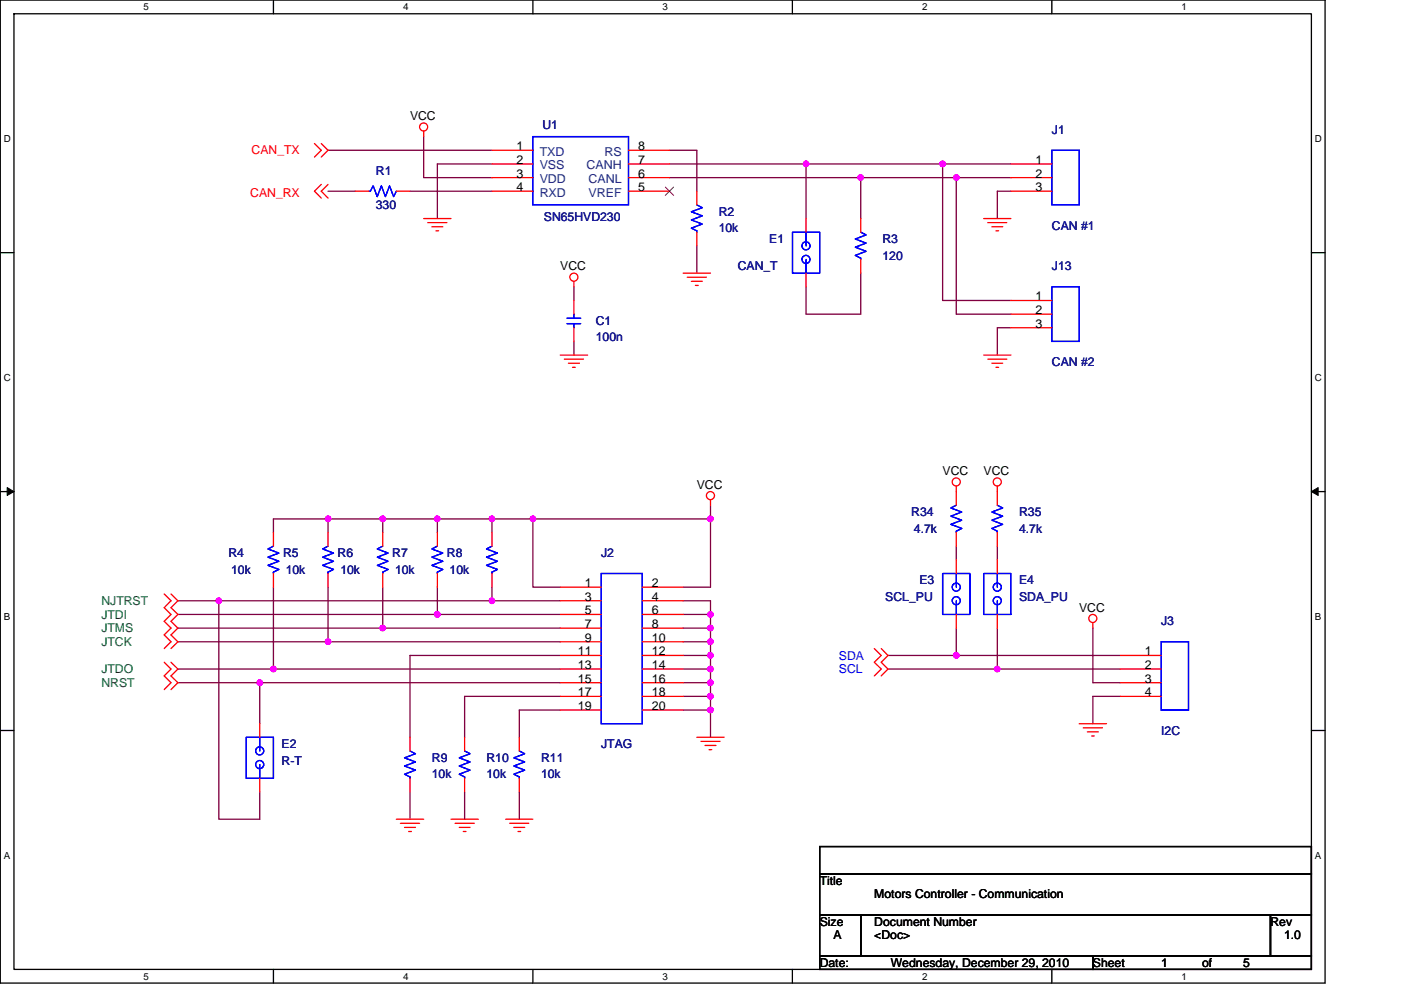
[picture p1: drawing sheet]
<svg xmlns="http://www.w3.org/2000/svg" width="297mm" height="210mm" viewBox="0 0 297 210" stroke-linecap="round" stroke-linejoin="round" font-family="sans-serif">
<path d="M.1 0h280.8v208.5h-280.8zM3 2.9h275v202.7h-275z" fill="none" stroke="#000" stroke-width=".28"/>
<g fill="#fff">
<path d="M30.5 .3h1.1v2.3h-1.1z"/>
<path d="M30.5 205.9h1.1v2.3h-1.1z"/>
</g>
<path d="M58 0v2.9M58 205.6v2.9" fill="none" stroke="#000" stroke-width=".28"/>
<g fill="#fff">
<path d="M85.5 .3h1.1v2.3h-1.1z"/>
<path d="M85.5 205.9h1.1v2.3h-1.1z"/>
</g>
<path d="M113 0v2.9M113 205.6v2.9" fill="none" stroke="#000" stroke-width=".28"/>
<g fill="#fff">
<path d="M140.5 .3h1.1v2.3h-1.1z"/>
<path d="M140.5 205.9h1.1v2.3h-1.1z"/>
</g>
<path d="M168 0v2.9M168 205.6v2.9" fill="none" stroke="#000" stroke-width=".28"/>
<g fill="#fff">
<path d="M195.5 .3h1.2v2.3h-1.2z"/>
<path d="M195.5 205.9h1.2v2.3h-1.2z"/>
</g>
<path d="M223 0v2.9M223 205.6v2.9" fill="none" stroke="#000" stroke-width=".28"/>
<g fill="#fff">
<path d="M250.5 .3h1.2v2.3h-1.2z"/>
<path d="M250.5 205.9h1.2v2.3h-1.2z"/>
<path d="M.8 28.3h1.5v2.3h-1.5z"/>
<path d="M278.8 28.3h1.5v2.3h-1.5z"/>
<path d="M.8 78.9h1.5v2.3h-1.5z"/>
<path d="M278.8 78.9h1.5v2.3h-1.5z"/>
</g>
<path d="M.1 53.6h2.9M278 53.6h2.9" fill="none" stroke="#000" stroke-width=".28"/>
<g fill="#fff">
<path d="M.8 129.6h1.4v2.3h-1.4z"/>
<path d="M278.8 129.6h1.4v2.3h-1.4z"/>
</g>
<path d="M.1 104.3h2.9M278 104.3h2.9" fill="none" stroke="#000" stroke-width=".28"/>
<path d="M1.5 103.4l1.5 .9-1.5 .8zM278 104.3l1.5-.9v1.7z" fill="#000" stroke="#000" stroke-width=".21"/>
<g fill="#fff">
<path d="M.8 180.3h1.4v2.3h-1.4z"/>
<path d="M278.8 180.3h1.4v2.3h-1.4z"/>
</g>
<path d="M.1 154.9h2.9M278 154.9h2.9M173.8 179.6h104.2v5.7h-104.2zM173.8 194h8.7v8.7h-8.7zM173.8 185.3h104.2v8.7h-104.2zM182.5 194h86.9v8.7h-86.9zM269.4 194h8.6v8.7h-8.6zM173.8 202.7h57.9v2.9h-57.9zM231.7 202.7h46.3v2.9h-46.3z" fill="none" stroke="#000" stroke-width=".28"/>
<g fill="none" stroke="#800040" stroke-width=".28">
<path d="M69.6 31.9h34.7M89.8 29v8.7h14.5M104.3 34.8h-11.6v11.6M141.9 34.8h29v11.6M141.9 37.7h40.6v8.7M141.9 31.9h5.8v8.7M170.9 34.8h29M182.5 37.7h20.3M199.9 34.8v28.9h14.4M199.9 34.8h14.4M202.8 37.7v28.9h11.5M202.8 37.7h11.5"/>
<path d="M69.6 40.6h5.8M86.9 40.6h17.4M147.7 52.2v5.7M182.5 57.9v8.7h-11.6v-5.8M214.3 40.6h-2.8v5.8M121.7 60.8v2.9M121.7 72.4v2.9M214.3 69.5h-2.8v5.8M58 112.9v-2.8h11.6v2.8M69.6 110.1h11.5v2.8M81.1 110.1h11.6M92.7 110.1h11.6v2.8"/>
<path d="M92.7 110.1v2.8M104.3 110.1h8.7M113 110.1h37.6M113 110.1v14.4h5.8M150.6 110.1v14.4h-5.8M150.6 107.2v2.9M202.8 115.8v2.9M211.5 115.8v2.9M37.7 136.1h31.9M37.7 133.2h43.4M37.7 130.3h55M37.7 127.4h8.7v46.4h8.7v-5.8"/>
<path d="M46.4 127.4h57.9M58 124.5v17.4M69.6 124.5v11.6M69.6 136.1h49.2M81.1 124.5v8.7M81.1 133.2h37.7M92.7 124.5v5.8M92.7 130.3h26.1M104.3 124.5v2.9M104.3 127.4h14.5M118.8 139h-31.9v17.4M144.8 127.4h5.8v2.9"/>
<path d="M144.8 130.3h5.8M144.8 133.2h5.8M144.8 136.1h5.8M144.8 139h5.8M150.6 130.3v2.9M150.6 133.2v2.9M150.6 136.1v2.9M150.6 139v2.9M188.3 139h14.5M202.8 133.2v5.8M202.8 139h34.7M211.5 133.2v8.7"/>
<path d="M231.7 133.2v11.6h5.8M37.7 141.9h20.3M37.7 144.8h17.4v8.7M55.1 144.8h63.7M58 141.9h60.8M118.8 150.6h-8.7v5.8M118.8 147.7h-20.3v8.7M144.8 141.9h5.8M144.8 144.8h5.8M144.8 147.7h5.8M144.8 150.6h5.8v5.8M150.6 141.9v2.9"/>
<path d="M150.6 144.8v2.9M150.6 147.7v2.9M188.3 141.9h23.2M211.5 141.9h26M237.5 147.7h-5.8v5.8M86.9 168v5.8M98.5 168v5.8M110.1 168v5.8"/>
</g>
<g fill="#f0f" stroke="#f0f" stroke-width=".28">
<circle cx="202.8" cy="139" r=".57"/>
<circle cx="211.4" cy="141.9" r=".57"/>
<circle cx="150.6" cy="130.3" r=".57"/>
<circle cx="150.6" cy="133.2" r=".57"/>
<circle cx="150.6" cy="136.1" r=".57"/>
<circle cx="150.6" cy="139" r=".57"/>
<circle cx="150.6" cy="141.9" r=".57"/>
<circle cx="150.6" cy="144.8" r=".57"/>
<circle cx="150.6" cy="150.6" r=".57"/>
<circle cx="150.6" cy="147.7" r=".57"/>
<circle cx="150.6" cy="110" r=".57"/>
<circle cx="113" cy="110" r=".57"/>
<circle cx="104.3" cy="127.4" r=".57"/>
<circle cx="92.7" cy="130.3" r=".57"/>
<circle cx="81.1" cy="133.2" r=".57"/>
<circle cx="69.6" cy="136.1" r=".57"/>
<circle cx="58" cy="141.9" r=".57"/>
<circle cx="104.3" cy="110" r=".57"/>
<circle cx="92.7" cy="110" r=".57"/>
<circle cx="81.1" cy="110" r=".57"/>
<circle cx="69.6" cy="110" r=".57"/>
<circle cx="46.4" cy="127.4" r=".57"/>
<circle cx="55.1" cy="144.8" r=".57"/>
<circle cx="199.9" cy="34.8" r=".57"/>
<circle cx="202.8" cy="37.7" r=".57"/>
<circle cx="182.5" cy="37.7" r=".57"/>
<circle cx="170.9" cy="34.8" r=".57"/>
</g>
<g fill="none" stroke="#f00" stroke-width=".28">
<path d="M66.7 30.4l1.4 1.5-1.4 1.4M68.1 39.1l-1.4 1.5 1.4 1.4M68.1 30.4l1.5 1.5-1.5 1.4M69.6 39.1l-1.5 1.5 1.5 1.4M89.8 27.8v1.2M104.3 31.9h8.7M104.3 34.8h8.7M104.3 37.7h8.7M133.3 31.9h8.6M133.3 34.8h8.6M133.3 37.7h8.6M214.3 34.8h8.7"/>
<path d="M214.3 37.7h8.7M75.4 40.6h2.8M84 40.6h2.9M89.8 46.4h5.8M90.7 47.2h4.1M91.6 48.1h2.3M92.4 49h.6M104.3 40.6h8.7M121.7 59.7v1.1M133.3 40.6h8.6M144.8 57.9h5.8M145.7 58.8h4.1"/>
<path d="M146.6 59.7h2.3M147.7 40.6v2.9M147.7 49.3v2.9M170.9 46.4v2.9M170.9 57.9v2.9M182.5 46.4v2.9M182.5 55v2.9M208.6 46.4h5.7M209.4 47.2h4.1M210.3 48.1h2.3M211.2 49h.5M214.3 40.6h8.7"/>
<path d="M118.8 75.3h5.8M119.7 76.2h4M120.5 77h2.3M121.4 77.9h.6M121.7 63.7v2.9M121.7 69.5v2.9M147.4 60.5h.6M208.6 75.3h5.7M209.4 76.2h4.1M210.3 77h2.3M211.2 77.9h.5M214.3 63.7h8.7"/>
<path d="M214.3 66.6h8.7M214.3 69.5h8.7M58 112.9v2.9M69.6 112.9v2.9M81.1 112.9v2.9M92.7 112.9v2.9M104.3 112.9v2.9M150.6 106v1.2M202.8 112.9v2.9M202.8 118.7v2.9M202.8 103.1v4.1M211.5 103.1v4.1"/>
<path d="M211.5 112.9v2.9M211.5 118.7v2.9M34.8 126l1.5 1.4-1.5 1.5 1.5 1.4-1.5 1.5 1.5 1.4-1.5 1.5 1.5 1.4-1.5 1.5M36.3 126l1.4 1.4-1.4 1.5 1.4 1.4-1.4 1.5 1.4 1.4-1.4 1.5 1.4 1.4-1.4 1.5M58 121.6v2.9M69.6 121.6v2.9M81.1 121.6v2.9M92.7 121.6v2.9M104.3 121.6v2.9M118.8 139h8.7M118.8 124.5h8.7M118.8 127.4h8.7"/>
<path d="M118.8 130.3h8.7M118.8 133.2h8.7M118.8 136.1h8.7M136.2 139h8.6M136.2 124.5h8.6M136.2 127.4h8.6M136.2 130.3h8.6M136.2 133.2h8.6M136.2 136.1h8.6M185.4 137.6l1.4 1.4-1.4 1.5 1.4 1.4-1.4 1.5M186.8 137.6l1.5 1.4-1.5 1.5 1.5 1.4-1.5 1.5M202.8 130.3v2.9"/>
<path d="M211.5 130.3v2.9M231.7 132.1v1.1M237.5 139h8.7M34.8 140.5l1.5 1.4-1.5 1.5 1.5 1.4-1.5 1.5M36.3 140.5l1.4 1.4-1.4 1.5 1.4 1.4-1.4 1.5M55.1 153.5v2.9M86.9 156.4v2.9M98.5 156.4v2.9M110.1 156.4v2.9M118.8 141.9h8.7M118.8 144.8h8.7M118.8 147.7h8.7"/>
<path d="M118.8 150.6h8.7M136.2 141.9h8.6M136.2 144.8h8.6M136.2 147.7h8.6M136.2 150.6h8.6M147.7 156.4h5.8M148.6 157.2h4.1M149.5 158.1h2.3M150.3 159h.6M228.8 153.5h5.8M229.7 154.4h4M230.5 155.2h2.4"/>
<path d="M231.4 156.1h.6M237.5 141.9h8.7M237.5 144.8h8.7M237.5 147.7h8.7M55.1 165.1v2.9M84 173.8h5.8M84.9 174.6h4.1M85.8 175.5h2.3M86.7 176.4h.5M86.9 165.1v2.9M95.6 173.8h5.8M96.5 174.6h4"/>
<path d="M97.4 175.5h2.3M98.2 176.4h.6M98.5 165.1v2.9M107.2 173.8h5.8M108.1 174.6h4M108.9 175.5h2.3M109.8 176.4h.6M110.1 165.1v2.9"/>
<circle cx="89.8" cy="26.9" r=".86"/>
<circle cx="121.7" cy="58.8" r=".86"/>
<circle cx="150.6" cy="105.1" r=".86"/>
<circle cx="202.7" cy="102.2" r=".86"/>
<circle cx="211.4" cy="102.2" r=".86"/>
<circle cx="231.7" cy="131.2" r=".86"/>
</g>
<g fill="none" stroke="#00f" stroke-width=".28">
<path d="M113 29h20.3v14.5h-20.3zM223 31.9h5.8v11.6h-5.8zM78.2 40.6h.3l.6-1.2 .9 2.3 .9-2.3 .8 2.3 .9-2.3 .9 2.3 .5-1.1M147.7 43.5l1.2 .5-2.3 .9 2.3 .9-2.3 .9 2.3 .8-2.3 .9 1.1 .6v.3M168 49.3h5.8v8.6h-5.8zM170.9 55v2.9M170.9 49.3v2.9M182.5 49.3l1.1 .5-2.3 .9 2.3 .9-2.3 .8 2.3 .9-2.3 .9 1.2 .6v.2M120.2 68.6h2.9M120.2 67.5h2.9M121.7 66.6v.9M121.7 68.6v.9"/>
<path d="M223 60.8h5.8v11.6h-5.8zM58 115.8l-1.2 .6 2.3 .9-2.3 .9 2.3 .8-2.3 .9 2.3 .9-1.1 .5v.3M69.6 115.8l-1.2 .6 2.3 .9-2.3 .9 2.3 .8-2.3 .9 2.3 .9-1.1 .5v.3M81.1 115.8l-1.1 .6 2.3 .9-2.3 .9 2.3 .8-2.3 .9 2.3 .9-1.2 .5v.3M92.7 115.8l-1.1 .6 2.3 .9-2.3 .9 2.3 .8-2.3 .9 2.3 .9-1.2 .5v.3M104.3 115.8l-1.2 .6 2.4 .9-2.4 .9 2.4 .8-2.4 .9 2.4 .9-1.2 .5v.3M202.8 107.2l-1.2 .5 2.3 .9-2.3 .9 2.3 .8-2.3 .9 2.3 .9-1.1 .6v.2M211.5 107.2l1.1 .5-2.3 .9 2.3 .9-2.3 .8 2.3 .9-2.3 .9 1.2 .6v.2M127.5 121.6h8.7v31.9h-8.7zM199.9 121.6h5.8v8.7h-5.8zM202.8 127.4v2.9M202.8 121.6v2.9"/>
<path d="M208.6 121.6h5.7v8.7h-5.7zM211.5 127.4v2.9M211.5 121.6v2.9M246.2 136.1h5.8v14.5h-5.8zM52.2 156.4h5.8v8.7h-5.8zM55.1 156.4v2.9M86.9 159.3l1.2 .6-2.3 .8 2.3 .9-2.3 .9 2.3 .8-2.3 .9 1.1 .6v.3M98.5 159.3l1.2 .6-2.3 .8 2.3 .9-2.3 .9 2.3 .8-2.3 .9 1.1 .6v.3M110.1 159.3l1.1 .6-2.3 .8 2.3 .9-2.3 .9 2.3 .8-2.3 .9 1.2 .6v.3M55.1 162.2v2.9"/>
<circle cx="170.9" cy="55" r=".86"/>
<circle cx="170.9" cy="52.1" r=".86"/>
<circle cx="202.7" cy="127.4" r=".86"/>
<circle cx="202.7" cy="124.5" r=".86"/>
<circle cx="211.4" cy="127.4" r=".86"/>
<circle cx="211.4" cy="124.5" r=".86"/>
<circle cx="55.1" cy="159.3" r=".86"/>
<circle cx="55.1" cy="162.2" r=".86"/>
</g>
<path d="M141.1 39.7l1.7 1.7M142.8 39.7l-1.7 1.7" fill="none" stroke="#804000" stroke-width=".21"/>
<g font-size="2.6">
<text x="86.9" y="25.5">VCC</text>
<text x="109.5" y="31.9">1</text>
<text x="109.5" y="34.8">2</text>
<text x="135.3" y="31.9">8</text>
<text x="135.3" y="34.8">7</text>
<text x="219.5" y="34.8">1</text>
<text x="109.5" y="37.7">3</text>
<text x="109.5" y="40.5">4</text>
<text x="135.3" y="37.7">6</text>
<text x="135.3" y="40.5">5</text>
<text x="219.5" y="37.7">2</text>
<text x="219.5" y="40.5">3</text>
<text x="118.8" y="57.4">VCC</text>
<text x="219.5" y="63.7">1</text>
<text x="219.5" y="66.6">2</text>
<text x="219.5" y="69.5">3</text>
<text x="199.9" y="100.8">VCC</text>
<text x="208.6" y="100.8">VCC</text>
<text x="147.7" y="103.7">VCC</text>
<text x="124" y="124.5">1</text>
<text x="138.2" y="124.5">2</text>
<text x="124" y="127.4">3</text>
<text x="124" y="130.3">5</text>
<text x="138.2" y="127.4">4</text>
<text x="138.2" y="130.3">6</text>
<text x="228.8" y="129.8">VCC</text>
<text x="124" y="133.2">7</text>
<text x="124" y="136.1">9</text>
<text x="138.2" y="133.2">8</text>
<text x="138.2" y="136.1">10</text>
<text x="122.5" y="139">11</text>
<text x="122.5" y="141.9">13</text>
<text x="138.2" y="139">12</text>
<text x="138.2" y="141.9">14</text>
<text x="242.7" y="139">1</text>
<text x="242.7" y="141.9">2</text>
<text x="122.5" y="144.8">15</text>
<text x="122.5" y="147.7">17</text>
<text x="138.2" y="144.8">16</text>
<text x="138.2" y="147.7">18</text>
<text x="242.7" y="144.8">3</text>
<text x="242.7" y="147.7">4</text>
<text x="122.5" y="150.6">19</text>
<text x="138.2" y="150.6">20</text>
<text x="173.8" y="187.7">Title</text>
<text x="185.4" y="190.6">Motors Controller - Communication</text>
<text x="173.8" y="196.4">Size</text>
<text x="185.4" y="196.4">Document Number</text>
<text x="269.4" y="196.4">Rev</text>
<text x="176.7" y="199.3">A</text>
<text x="185.4" y="199.3">&lt;Doc&gt;</text>
<text x="272.2" y="199.3">1.0</text>
<text x="173.8" y="205">Date:</text>
<text x="188.9" y="205">Wednesday, December 29, 2010</text>
<text x="231.7" y="205">Sheet</text>
<text x="246.2" y="205">1</text>
<text x="254.9" y="205">of</text>
<text x="263.6" y="205">5</text>
</g>
<g font-size="2.6" fill="#000080">
<text x="115" y="27.3">U1</text>
<text x="223" y="28.4">J1</text>
<text x="79.7" y="37.1">R1</text>
<text x="79.7" y="44.3">330</text>
<text x="115.3" y="46.9">SN65HVD230</text>
<text x="152.4" y="45.8">R2</text>
<text x="152.4" y="49.3">10k</text>
<text x="163.1" y="51.6">E1</text>
<text x="187.1" y="51.6">R3</text>
<text x="223" y="48.7">CAN #1</text>
<text x="156.4" y="57.4">CAN_T</text>
<text x="187.1" y="55.1">120</text>
<text x="223" y="57.4">J13</text>
<text x="126.3" y="69">C1</text>
<text x="126.3" y="72.4">100n</text>
<text x="223" y="77.6">CAN #2</text>
<text x="193.2" y="109.5">R34</text>
<text x="193.8" y="113">4.7k</text>
<text x="216.1" y="109.5">R35</text>
<text x="216.1" y="113">4.7k</text>
<text x="48.4" y="118.2">R4</text>
<text x="60" y="118.2">R5</text>
<text x="71.6" y="118.2">R6</text>
<text x="83.2" y="118.2">R7</text>
<text x="94.8" y="118.2">R8</text>
<text x="127.5" y="118.2">J2</text>
<text x="49" y="121.6">10k</text>
<text x="60.6" y="121.6">10k</text>
<text x="72.2" y="121.6">10k</text>
<text x="83.8" y="121.6">10k</text>
<text x="95.3" y="121.6">10k</text>
<text x="194.9" y="124">E3</text>
<text x="216.1" y="124">E4</text>
<text x="187.7" y="127.4">SCL_PU</text>
<text x="216.1" y="127.4">SDA_PU</text>
<text x="246.2" y="132.7">J3</text>
<text x="246.2" y="155.8">I2C</text>
<text x="59.7" y="158.7">E2</text>
<text x="91.6" y="161.6">R9</text>
<text x="103.1" y="161.6">R10</text>
<text x="114.7" y="161.6">R11</text>
<text x="127.5" y="158.7">JTAG</text>
<text x="59.7" y="162.2">R-T</text>
<text x="91.6" y="165.1">10k</text>
<text x="103.1" y="165.1">10k</text>
<text x="114.7" y="165.1">10k</text>
</g>
<g font-size="2.6" fill="#f00">
<text x="53.3" y="32.8">CAN_TX</text>
<text x="53.1" y="41.7">CAN_RX</text>
</g>
<g font-size="2.6" fill="#004080">
<text x="114.4" y="33">TXD</text>
<text x="114.4" y="35.9">VSS</text>
<text x="124.4" y="35.9">CANH</text>
<text x="128.2" y="33">RS</text>
<text x="114.4" y="38.8">VDD</text>
<text x="114.4" y="41.7">RXD</text>
<text x="124.8" y="38.8">CANL</text>
<text x="124.8" y="41.7">VREF</text>
</g>
<g font-size="2.6" fill="#008000">
<text x="21.5" y="128.3">NJTRST</text>
<text x="21.5" y="131.2">JTDI</text>
<text x="21.5" y="137">JTCK</text>
<text x="21.5" y="134.1">JTMS</text>
<text x="21.5" y="142.8">JTDO</text>
<text x="21.5" y="145.7">NRST</text>
</g>
<g font-size="2.6" fill="#00f">
<text x="177.9" y="139.9">SDA</text>
<text x="177.9" y="142.8">SCL</text>
</g>
<g font-size="2.1">
<text x="30.5" y="2.2">5</text>
<text x="85.5" y="2.2">4</text>
<text x="140.5" y="2.2">3</text>
<text x="195.5" y="2.2">2</text>
<text x="250.5" y="2.2">1</text>
<text x=".8" y="30.1">D</text>
<text x="278.8" y="30.1">D</text>
<text x=".8" y="80.8">C</text>
<text x="278.8" y="80.8">C</text>
<text x=".8" y="131.4">B</text>
<text x="278.8" y="131.4">B</text>
<text x=".8" y="182.1">A</text>
<text x="278.8" y="182.1">A</text>
<text x="30.5" y="207.8">5</text>
<text x="85.5" y="207.8">4</text>
<text x="140.5" y="207.8">3</text>
<text x="195.5" y="207.8">2</text>
<text x="250.5" y="207.8">1</text>
</g>
</svg>
